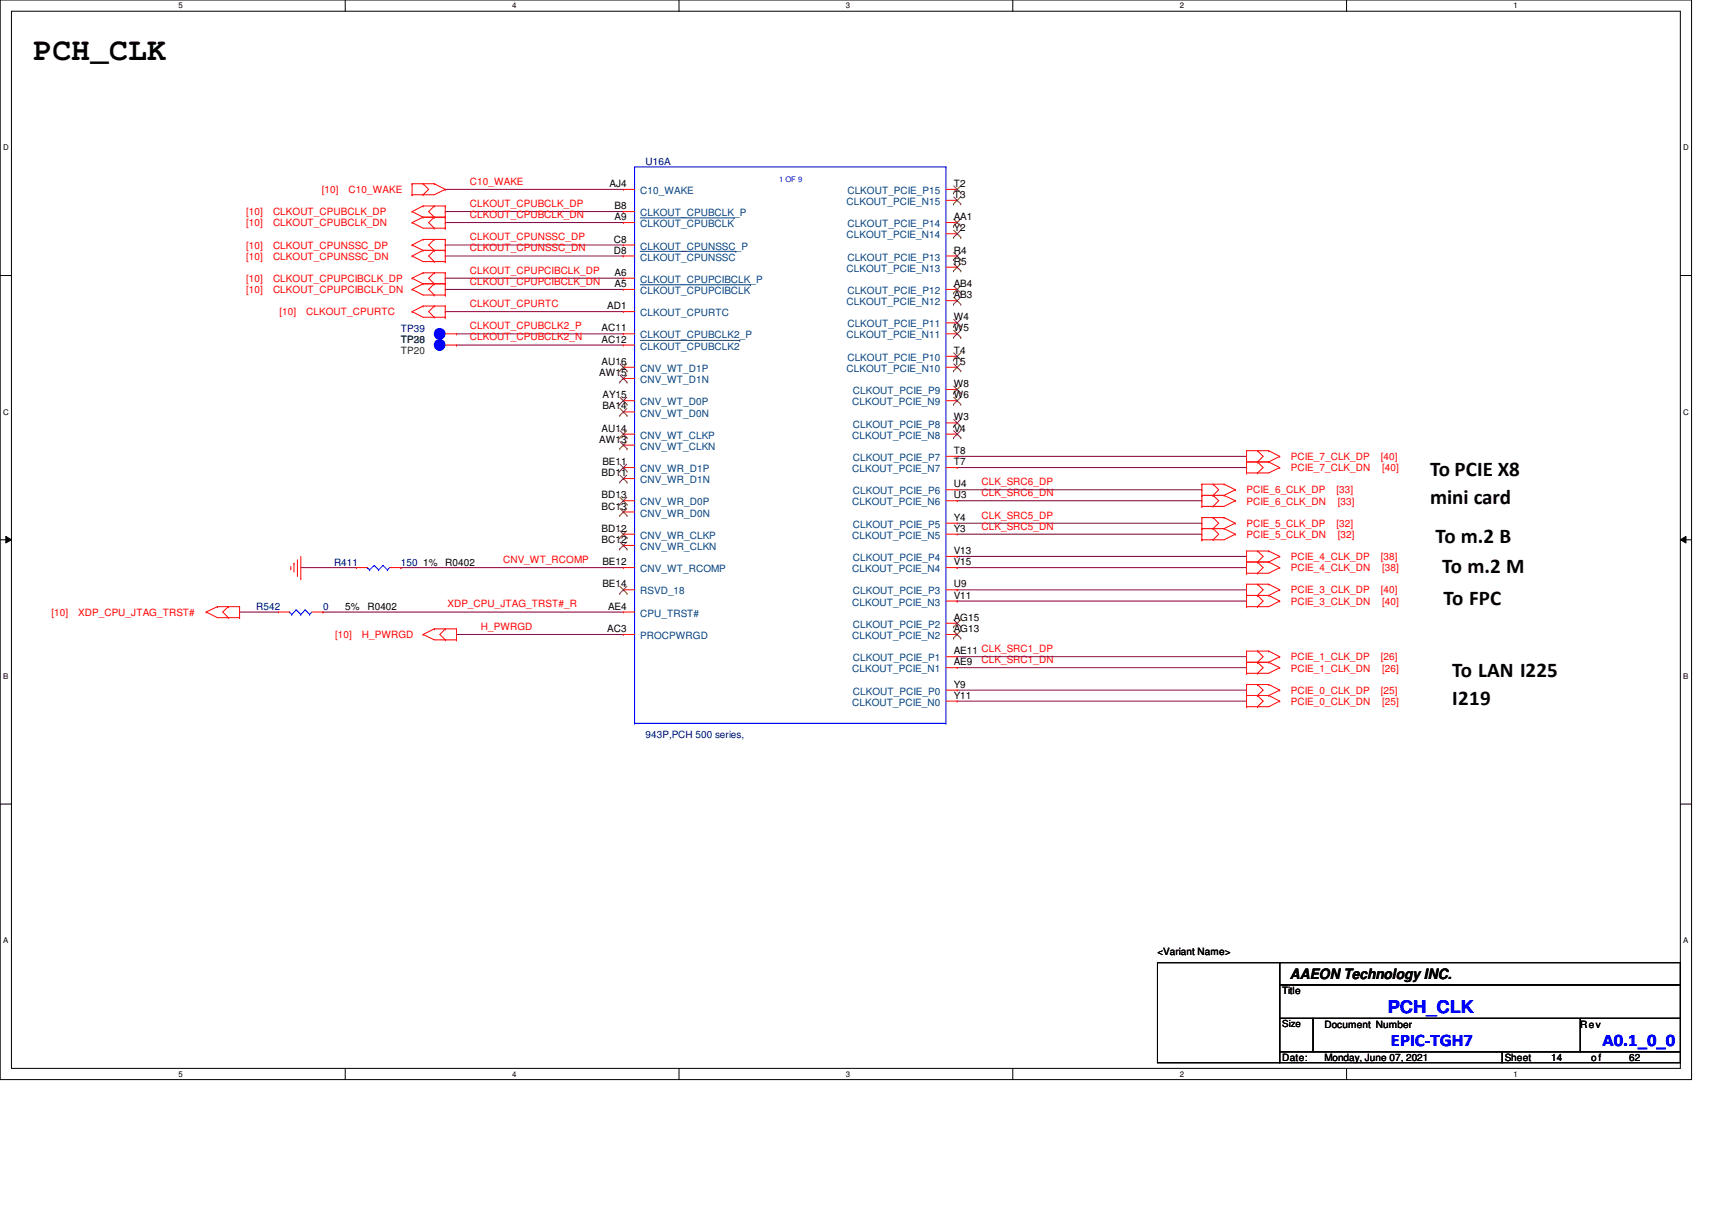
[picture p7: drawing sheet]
<svg xmlns="http://www.w3.org/2000/svg" width="297mm" height="210mm" viewBox="0 0 297 210" stroke-linecap="round" stroke-linejoin="round" font-family="sans-serif">
<path d="M0 0h293.5v187.3h-293.5zM2 1.9h289.5v183.4h-289.5z" fill="none" stroke="#000" stroke-width=".17"/>
<g fill="#fff">
<path d="M30.9 .2h.8v1.5h-.8z"/>
<path d="M30.9 185.5h.8v1.6h-.8z"/>
</g>
<path d="M59.9 0v1.9M59.9 185.3v2" fill="none" stroke="#000" stroke-width=".17"/>
<g fill="#fff">
<path d="M88.9 .2h.7v1.5h-.7z"/>
<path d="M88.9 185.5h.7v1.6h-.7z"/>
</g>
<path d="M117.8 0v1.9M117.8 185.3v2" fill="none" stroke="#000" stroke-width=".17"/>
<g fill="#fff">
<path d="M146.8 .2h.7v1.5h-.7z"/>
<path d="M146.8 185.5h.7v1.6h-.7z"/>
</g>
<path d="M175.7 0v1.9M175.7 185.3v2" fill="none" stroke="#000" stroke-width=".17"/>
<g fill="#fff">
<path d="M204.7 .2h.7v1.5h-.7z"/>
<path d="M204.7 185.5h.7v1.6h-.7z"/>
</g>
<path d="M233.6 0v1.9M233.6 185.3v2" fill="none" stroke="#000" stroke-width=".17"/>
<g fill="#fff">
<path d="M262.6 .2h.8v1.5h-.8z"/>
<path d="M262.6 185.5h.8v1.6h-.8z"/>
<path d="M.5 24.8h1v1.6h-1z"/>
<path d="M292.1 24.8h.9v1.6h-.9z"/>
<path d="M.5 70.7h1v1.5h-1z"/>
<path d="M292.1 70.7h.9v1.5h-.9z"/>
</g>
<path d="M0 47.8h2M291.5 47.8h2" fill="none" stroke="#000" stroke-width=".17"/>
<g fill="#fff">
<path d="M.5 116.5h.9v1.6h-.9z"/>
<path d="M292.1 116.5h.8v1.6h-.8z"/>
</g>
<path d="M0 93.6h2M1 93l1 .6-1 .6zM291.5 93.6l1-.6v1.2zM291.5 93.6h2" fill="none" stroke="#000" stroke-width=".17"/>
<path d="M1 93l1 .6-1 .6zM291.5 93.6l1-.6v1.2z" fill="#000"/>
<g fill="#fff">
<path d="M.5 162.4h.9v1.5h-.9z"/>
<path d="M292.1 162.4h.8v1.5h-.8z"/>
</g>
<path d="M0 139.5h2M291.5 139.5h2M200.8 167h21.2v17.4h-21.2zM222 167h69.5v3.9h-69.5zM222 170.9h69.5v5.8h-69.5zM222 176.7h5.8v5.8h-5.8zM227.8 176.7h46.4v5.8h-46.4zM274.2 176.7h17.3v5.8h-17.3zM222 182.5h38.6v1.9h-38.6zM260.6 182.5h30.9v1.9h-30.9z" fill="none" stroke="#000" stroke-width=".17"/>
<g fill="none" stroke="#800040" stroke-width=".17">
<path d="M77.3 36.7h.1M77.3 38.6h.1M77.3 32.9h.1M77.3 36.7h30.9M77.3 38.6h30.9M77.3 32.9h30.9M77.3 42.5h.1M77.3 44.4h.1M77.3 48.3h.1M77.3 50.2h.1M77.3 54.1h.1M77.3 42.5h30.9"/>
<path d="M77.3 44.4h30.9M77.3 48.3h30.9M77.3 50.2h30.9M77.3 54.1h30.9M79.2 57.9h.1M79.2 59.9h.1M79.2 57.9h29M79.2 59.9h29M166.1 79.2h50.2M216.3 79.2h.1M52.2 98.5h9.6M61.8 98.5h.1"/>
<path d="M69.6 98.5h.1M69.6 98.5h38.6M166.1 96.5h.1M166.1 98.5h.1M166.1 98.5h50.2M166.1 90.8h42.4M166.1 92.7h42.4M166.1 81.1h50.2M166.1 86.9h42.4M166.1 85h42.4M166.1 96.5h50.2M208.5 90.8h.1"/>
<path d="M208.5 92.7h.1M208.5 86.9h.1M208.5 85h.1M216.3 81.1h.1M41.6 106.2h.1M41.6 106.2h6.7M56 106.2h.1M56 106.2h52.2M79.2 110.1h.1M79.2 110.1h29M166.1 102.3h.1M166.1 104.3h.1"/>
<path d="M166.1 102.3h50.2M166.1 104.3h50.2M166.1 119.7h50.2M166.1 115.8h50.2M166.1 113.9h50.2M216.3 119.7h.1M216.3 115.8h.1M216.3 113.9h.1M166.1 121.6h50.2M216.3 121.6h.1"/>
</g>
<g fill="none" stroke="#f00" stroke-width=".17">
<path d="M71.5 36.7h.1M71.5 38.6h.1M71.5 33.8h.1M71.5 31.9h.1M71.5 36.7l1.9 1M71.5 38.6l1.9 1h3.9M71.5 31.9h3.8M71.5 31.9v1.9M73.4 35.7h.1M73.4 37.7h.1M73.4 33.8h.1M73.4 31.9h.1"/>
<path d="M73.4 37.7h3.9M73.4 35.7l-1.9 1M73.4 35.7h3.9M73.4 37.7l-1.9 .9M73.4 31.9l1 1-1 .9M75.3 37.7h.1M75.3 35.7h.1M75.3 39.6h.1M75.3 31.9h.1M75.3 35.7l-.9 1 .9 1M75.3 37.7l-.9 .9 .9 1M75.3 31.9l2 1"/>
<path d="M77.3 37.7h.1M77.3 35.7h.1M77.3 39.6h.1M77.3 32.9h.1M77.3 35.7v3.9M77.3 32.9l-2 .9h-3.8M71.5 42.5h.1M71.5 44.4h.1M71.5 48.3h.1M71.5 50.2h.1M71.5 54.1h.1M71.5 42.5l1.9 .9"/>
<path d="M71.5 44.4l1.9 1h3.9M71.5 48.3l1.9 .9M71.5 50.2l1.9 1h3.9M71.5 54.1l1.9 .9h3.9M73.4 41.5h.1M73.4 43.4h.1M73.4 47.3h.1M73.4 49.2h.1M73.4 53.1h.1M73.4 43.4h3.9M73.4 41.5l-1.9 1M73.4 41.5h3.9"/>
<path d="M73.4 43.4l-1.9 1M73.4 49.2h3.9M73.4 47.3l-1.9 1M73.4 47.3h3.9M73.4 49.2l-1.9 1M73.4 53.1l-1.9 1M73.4 53.1h3.9M75.3 43.4h.1M75.3 41.5h.1M75.3 45.4h.1M75.3 49.2h.1M75.3 47.3h.1"/>
<path d="M75.3 51.2h.1M75.3 55h.1M75.3 53.1h.1M75.3 41.5l-.9 1 .9 .9M75.3 43.4l-.9 1 .9 1M75.3 47.3l-.9 1 .9 .9M75.3 49.2l-.9 1 .9 1M75.3 53.1l-.9 1 .9 .9M77.3 43.4h.1M77.3 41.5h.1M77.3 45.4h.1M77.3 49.2h.1"/>
<path d="M77.3 47.3h.1M77.3 51.2h.1M77.3 55h.1M77.3 53.1h.1M77.3 41.5v3.9M77.3 47.3v3.9M77.3 53.1v1.9M216.3 78.2h.1M216.3 78.2v3.8M216.3 78.2h3.8M218.2 78.2h.1M218.2 78.2l1 1-1 .9"/>
<path d="M220.1 78.2h.1M220.1 78.2l1.9 1M222 79.2h.1M222 79.2l-1.9 .9M50.5 98.7h.1M50.5 98.3v.4M51 97.7h.1M51 97.7v1.5M51.6 99.8h.1M51.6 97.1v2.7M52.2 96.5v3.9M208.5 91.7h.1"/>
<path d="M208.5 89.8h.1M208.5 93.6h.1M208.5 85.9h.1M208.5 84h.1M208.5 87.8h.1M208.5 91.7h3.9M208.5 89.8h3.9M208.5 84v3.8M208.5 89.8v3.8M208.5 85.9h3.9M208.5 84h3.9M210.5 91.7h.1"/>
<path d="M210.5 89.8h.1M210.5 93.6h.1M210.5 85.9h.1M210.5 84h.1M210.5 87.8h.1M210.5 89.8l1 1-1 .9M210.5 91.7l1 1-1 .9M210.5 85.9l1 1-1 .9M210.5 84l1 1-1 .9M212.4 89.8h.1M212.4 91.7h.1M212.4 84h.1"/>
<path d="M212.4 85.9h.1M212.4 89.8l1.9 1M212.4 91.7l1.9 1M212.4 84l1.9 1M212.4 85.9l1.9 1M214.3 90.8h.1M214.3 92.7h.1M214.3 85h.1M214.3 86.9h.1M214.3 90.8l-1.9 .9M214.3 92.7l-1.9 .9h-3.9M214.3 85l-1.9 .9"/>
<path d="M214.3 86.9l-1.9 .9h-3.9M216.3 80.1h.1M216.3 82h.1M216.3 97.5h.1M216.3 95.6h.1M216.3 99.4h.1M216.3 95.6v3.8M216.3 80.1h3.8M216.3 97.5h3.8M216.3 95.6h3.8M218.2 80.1h.1M218.2 82h.1"/>
<path d="M218.2 97.5h.1M218.2 95.6h.1M218.2 99.4h.1M218.2 80.1l1 1-1 .9M218.2 95.6l1 .9-1 1M218.2 97.5l1 1-1 .9M220.1 80.1h.1M220.1 95.6h.1M220.1 97.5h.1M220.1 80.1l1.9 1M220.1 95.6l1.9 .9M220.1 97.5l1.9 1"/>
<path d="M222 81.1h.1M222 96.5h.1M222 98.5h.1M222 81.1l-1.9 .9h-3.8M222 96.5l-1.9 1M222 98.5l-1.9 .9h-3.8M35.8 106.2h.1M35.8 106.2l1.9 .9h3.9M37.7 105.2h.1M37.7 105.2h3.9M37.7 105.2l-1.9 1M39.6 107.1h.1"/>
<path d="M39.6 105.2h.1M39.6 105.2l-1 1 1 .9M41.6 107.1h.1M41.6 105.2h.1M41.6 105.2v1.9M52.2 100.4h.1M73.4 110.1h.1M73.4 110.1l1.9 .9h3.9M75.3 109.1h.1M75.3 109.1l-1.9 1M75.3 109.1h3.9M77.3 111h.1"/>
<path d="M77.3 109.1h.1M77.3 109.1l-1 1 1 .9M79.2 111h.1M79.2 109.1h.1M79.2 109.1v1.9M216.3 103.3h.1M216.3 101.3h.1M216.3 105.2h.1M216.3 118.7h.1M216.3 114.9h.1M216.3 112.9h.1M216.3 116.8h.1"/>
<path d="M216.3 103.3h3.8M216.3 101.3h3.8M216.3 101.3v3.9M216.3 112.9v3.9M216.3 118.7v3.9M216.3 118.7h3.8M216.3 114.9h3.8M216.3 112.9h3.8M218.2 103.3h.1M218.2 101.3h.1M218.2 105.2h.1M218.2 118.7h.1"/>
<path d="M218.2 114.9h.1M218.2 112.9h.1M218.2 116.8h.1M218.2 101.3l1 1-1 1M218.2 103.3l1 1-1 .9M218.2 118.7l1 1-1 .9M218.2 112.9l1 1-1 1M218.2 114.9l1 .9-1 1M220.1 101.3h.1M220.1 103.3h.1M220.1 118.7h.1M220.1 112.9h.1"/>
<path d="M220.1 114.9h.1M220.1 101.3l1.9 1M220.1 103.3l1.9 1M220.1 118.7l1.9 1M220.1 112.9l1.9 1M220.1 114.9l1.9 .9M222 102.3h.1M222 104.3h.1M222 119.7h.1M222 113.9h.1M222 115.8h.1M222 102.3l-1.9 1"/>
<path d="M222 104.3l-1.9 .9h-3.8M222 119.7l-1.9 .9M222 113.9l-1.9 1M222 115.8l-1.9 1h-3.8M216.3 120.6h.1M216.3 122.6h.1M216.3 120.6h3.8M218.2 120.6h.1M218.2 122.6h.1M218.2 120.6l1 1-1 1M220.1 120.6h.1M220.1 120.6l1.9 1"/>
<path d="M222 121.6h.1M222 121.6l-1.9 1h-3.8"/>
</g>
<circle cx="76.3" cy="59.8" r=".94" fill="#00f"/>
<g fill="none" stroke="#00f" stroke-width=".17">
<path d="M110.1 29h.1M110.1 29h54M110.1 29v96.5M164.1 29h.1M164.1 29v96.5M63.8 98.5h.1M63.8 98.5l.3 .3M64.1 98.8h.1M64.9 98.1h.1M64.9 98.1l-.8 .7M64.9 98.1l.8 .7M65.7 98.8h.1"/>
<path d="M66.5 98.1h.1M66.5 98.1l.7 .7M66.5 98.1l-.8 .7M67.2 98.8h.1M67.6 98.5l-.4 .3M50.2 106.2h.1M50.2 106.2l.4 .4M50.6 106.6h.1M51.4 105.8h.1M51.4 105.8l-.8 .8M51.4 105.8l.8 .8M52.2 106.6h.1"/>
<path d="M53 105.8h.1M53 105.8l.7 .8M53 105.8l-.8 .8M53.7 106.6h.1M54.1 106.2l-.4 .4M110.1 125.5h.1M110.1 125.5h54M164.1 125.5h.1"/>
<circle cx="76.3" cy="59.8" r=".94"/>
</g>
<g fill="none" stroke="#f00" stroke-width=".17">
<path d="M108.2 32.9h.1M108.2 38.6h.1M108.2 36.7h.1M108.2 32.9h1.9M108.2 38.6h1.9M108.2 36.7h1.9M164.1 32.9h2M164.1 38.6h2M164.1 34.8h2M166.1 34.8h.1M166.1 32.9h.1M166.1 38.6h.1"/>
<path d="M77.3 59.9h1.9M79.2 59.9h.1M108.2 54.1h.1M108.2 57.9h.1M108.2 48.3h.1M108.2 44.4h.1M108.2 59.9h.1M108.2 42.5h.1M108.2 50.2h.1M108.2 59.9h1.9M108.2 54.1h1.9M108.2 57.9h1.9"/>
<path d="M108.2 48.3h1.9M108.2 44.4h1.9M108.2 50.2h1.9M108.2 42.5h1.9M164.1 57.9h2M164.1 44.4h2M164.1 46.4h2M164.1 52.2h2M164.1 40.6h2M164.1 50.2h2M164.1 56h2M166.1 57.9h.1"/>
<path d="M166.1 46.4h.1M166.1 52.2h.1M166.1 40.6h.1M166.1 44.4h.1M166.1 50.2h.1M166.1 56h.1M108.2 63.7h.1M108.2 65.7h.1M108.2 69.5h.1M108.2 71.5h.1M108.2 75.3h.1M108.2 77.2h.1"/>
<path d="M108.2 63.7h1.9M108.2 65.7h1.9M108.2 69.5h1.9M108.2 71.5h1.9M108.2 75.3h1.9M108.2 77.2h1.9M164.1 63.7h2M164.1 69.5h2M164.1 75.3h2M164.1 79.2h2M164.1 73.4h2M164.1 67.6h2"/>
<path d="M164.1 61.8h2M166.1 79.2h.1M166.1 73.4h.1M166.1 67.6h.1M166.1 63.7h.1M166.1 75.3h.1M166.1 69.5h.1M166.1 61.8h.1M61.8 98.5h.1M61.8 98.5h2M67.6 98.5h2M69.6 98.5h.1"/>
<path d="M108.2 81.1h.1M108.2 83h.1M108.2 86.9h.1M108.2 88.8h.1M108.2 92.7h.1M108.2 94.6h.1M108.2 98.5h.1M108.2 81.1h1.9M108.2 83h1.9M108.2 86.9h1.9M108.2 88.8h1.9M108.2 92.7h1.9"/>
<path d="M108.2 94.6h1.9M108.2 98.5h1.9M164.1 81.1h2M164.1 86.9h2M164.1 92.7h2M164.1 98.5h2M164.1 96.5h2M164.1 90.8h2M164.1 85h2M166.1 96.5h.1M166.1 90.8h.1M166.1 85h.1"/>
<path d="M166.1 98.5h.1M166.1 92.7h.1M166.1 86.9h.1M166.1 81.1h.1M48.3 106.2h.1M48.3 106.2h1.9M54.1 106.2h1.9M56 106.2h.1M108.2 110.1h.1M108.2 106.2h.1M108.2 102.3h.1M108.2 110.1h1.9"/>
<path d="M108.2 102.3h1.9M108.2 106.2h1.9M164.1 110.1h2M164.1 119.7h2M164.1 113.9h2M164.1 108.1h2M164.1 102.3h2M164.1 115.8h2M164.1 104.3h2M166.1 119.7h.1M166.1 113.9h.1M166.1 108.1h.1"/>
<path d="M166.1 102.3h.1M166.1 115.8h.1M166.1 110.1h.1M166.1 104.3h.1M164.1 121.6h2M166.1 121.6h.1"/>
</g>
<g fill="none" stroke="#804000" stroke-width=".17">
<path d="M165.4 35.4h.1M165.4 33.5h.1M165.4 39.2h.1M165.5 34.2l1.2 1.2M165.5 40l1.2 1.2M165.5 32.3l1.2 1.2M165.5 38l1.2 1.2M166.7 34.2l-1.3 1.2M166.7 40l-1.3 1.2M166.7 32.3l-1.3 1.2M166.7 38l-1.3 1.2M166.7 35.4h.1"/>
<path d="M166.7 33.5h.1M166.7 39.2h.1M165.4 58.5h.1M165.4 47h.1M165.4 52.8h.1M165.4 41.2h.1M165.4 45h.1M165.4 50.8h.1M165.4 56.6h.1M165.5 57.3l1.2 1.2M165.5 45.8l1.2 1.2M165.5 51.6l1.2 1.2"/>
<path d="M165.5 43.8l1.2 1.2M165.5 49.6l1.2 1.2M165.5 55.4l1.2 1.2M166.7 57.3l-1.3 1.2M166.7 45.8l-1.3 1.2M166.7 51.6l-1.3 1.2M166.7 43.8l-1.3 1.2M166.7 49.6l-1.3 1.2M166.7 55.4l-1.3 1.2M166.7 58.5h.1M166.7 47h.1M166.7 52.8h.1"/>
<path d="M166.7 41.2h.1M166.7 45h.1M166.7 50.8h.1M166.7 56.6h.1M107.5 64.3h.1M107.5 66.3h.1M107.5 70.1h.1M107.5 72.1h.1M107.5 75.9h.1M107.5 77.9h.1M107.6 63.1l1.2 1.2M107.6 65.1l1.2 1.2"/>
<path d="M107.6 68.9l1.2 1.2M107.6 70.9l1.2 1.2M107.6 74.7l1.2 1.2M107.6 76.6l1.2 1.3M108.8 63.1l-1.3 1.2M108.8 65.1l-1.3 1.2M108.8 68.9l-1.3 1.2M108.8 70.9l-1.3 1.2M108.8 74.7l-1.3 1.2M108.8 76.6l-1.3 1.3M108.8 64.3h.1M108.8 66.3h.1"/>
<path d="M108.8 70.1h.1M108.8 72.1h.1M108.8 75.9h.1M108.8 77.9h.1M165.4 74h.1M165.4 68.2h.1M165.4 64.3h.1M165.4 75.9h.1M165.4 70.1h.1M165.4 62.4h.1M165.5 72.8l1.2 1.2M165.5 67l1.2 1.2"/>
<path d="M165.5 63.1l1.2 1.2M165.5 74.7l1.2 1.2M165.5 68.9l1.2 1.2M165.5 61.2l1.2 1.2M166.7 72.8l-1.3 1.2M166.7 67l-1.3 1.2M166.7 63.1l-1.3 1.2M166.7 74.7l-1.3 1.2M166.7 68.9l-1.3 1.2M166.7 61.2l-1.3 1.2M166.7 74h.1M166.7 68.2h.1"/>
<path d="M166.7 64.3h.1M166.7 75.9h.1M166.7 70.1h.1M166.7 62.4h.1M107.5 81.7h.1M107.5 83.7h.1M107.5 87.5h.1M107.5 89.5h.1M107.5 93.3h.1M107.5 95.2h.1M107.6 80.5l1.2 1.2M107.6 82.4l1.2 1.3"/>
<path d="M107.6 86.3l1.2 1.2M107.6 88.2l1.2 1.3M107.6 92.1l1.2 1.2M107.6 94l1.2 1.2M108.8 80.5l-1.3 1.2M108.8 82.4l-1.3 1.3M108.8 86.3l-1.3 1.2M108.8 88.2l-1.3 1.3M108.8 92.1l-1.3 1.2M108.8 94l-1.3 1.2M108.8 81.7h.1M108.8 83.7h.1"/>
<path d="M108.8 87.5h.1M108.8 89.5h.1M108.8 93.3h.1M108.8 95.2h.1M107.5 103h.1M107.6 101.7l1.2 1.3M108.8 101.7l-1.3 1.3M108.8 103h.1M165.4 108.8h.1M165.4 110.7h.1M165.5 107.5l1.2 1.3M165.5 109.5l1.2 1.2"/>
<path d="M166.7 107.5l-1.3 1.3M166.7 109.5l-1.3 1.2M166.7 108.8h.1M166.7 110.7h.1"/>
</g>
<path d="M111.1 37.8h16.3M127.4 37.8h.1M111.1 43.6h16.6M111.1 59.1h17.3M111.1 49.4h19.1M127.7 43.6h.1M128.4 59.1h.1M130.2 49.4h.1" fill="none" stroke="#004080" stroke-width=".17"/>
<circle cx="76.3" cy="57.9" r=".94" fill="#00f"/>
<circle cx="76.3" cy="57.9" r=".94" fill="none" stroke="#00f" stroke-width=".17"/>
<path d="M77.3 57.9h1.9M79.2 57.9h.1" fill="none" stroke="#f00" stroke-width=".17"/>
<text font-size="5.5" x="5.8" y="10.4">PCH_CLK</text>
<g font-size="3.6">
<text x="248.1" y="82.6">To PCIE X8</text>
<text x="248.1" y="87.5">mini card</text>
<text x="249.1" y="94.2">To m.2 B</text>
<text x="250.2" y="99.4">To m.2 M</text>
<text x="250.4" y="105">To FPC</text>
<text x="252" y="117.4">To LAN I225</text>
<text x="252" y="122.2">I219</text>
</g>
<g font-size="3" fill="#00f">
<text x="240.8" y="175.8">PCH_CLK</text>
<text x="241.3" y="181.5">EPIC-TGH7</text>
<text x="278" y="181.5">A0.1_0_0</text>
</g>
<text font-size="2.5" x="223.8" y="169.8">AAEON Technology INC.</text>
<g font-size="1.7" fill="#000080">
<text x="112" y="28.7">U16A</text>
<text x="69.6" y="59.5">TP38</text>
<text x="69.6" y="57.6">TP39</text>
<text x="58" y="98.1">R411</text>
<text x="69.6" y="98.1">150</text>
<text x="44.4" y="105.9">R542</text>
<text x="56" y="105.9">0</text>
<text x="112" y="128.1">943P,PCH 500 series,</text>
</g>
<g font-size="1.7" fill="#f00">
<text x="55.8" y="33.5">[10]</text>
<text x="60.5" y="33.5">C10_WAKE</text>
<text x="81.5" y="35.9">CLKOUT_CPUBCLK_DP</text>
<text x="81.5" y="32">C10_WAKE</text>
<text x="42.7" y="37.3">[10]</text>
<text x="42.7" y="39.3">[10]</text>
<text x="47.4" y="37.3">CLKOUT_CPUBCLK_DP</text>
<text x="47.4" y="39.3">CLKOUT_CPUBCLK_DN</text>
<text x="81.5" y="37.8">CLKOUT_CPUBCLK_DN</text>
<text x="81.5" y="41.7">CLKOUT_CPUNSSC_DP</text>
<text x="42.7" y="43.1">[10]</text>
<text x="42.7" y="45">[10]</text>
<text x="47.4" y="43.1">CLKOUT_CPUNSSC_DP</text>
<text x="47.4" y="45">CLKOUT_CPUNSSC_DN</text>
<text x="81.5" y="43.6">CLKOUT_CPUNSSC_DN</text>
<text x="81.5" y="47.5">CLKOUT_CPUPCIBCLK_DP</text>
<text x="42.7" y="48.9">[10]</text>
<text x="42.7" y="50.8">[10]</text>
<text x="47.4" y="48.9">CLKOUT_CPUPCIBCLK_DP</text>
<text x="47.4" y="50.8">CLKOUT_CPUPCIBCLK_DN</text>
<text x="81.5" y="49.4">CLKOUT_CPUPCIBCLK_DN</text>
<text x="81.5" y="53.3">CLKOUT_CPURTC</text>
<text x="48.5" y="54.7">[10]</text>
<text x="53.1" y="54.7">CLKOUT_CPURTC</text>
<text x="81.5" y="57.1">CLKOUT_CPUBCLK2_P</text>
<text x="81.5" y="59.1">CLKOUT_CPUBCLK2_N</text>
<text x="224" y="79.8">PCIE_7_CLK_DP</text>
<text x="224" y="81.7">PCIE_7_CLK_DN</text>
<text x="239.6" y="79.8">[40]</text>
<text x="239.8" y="81.7">[40]</text>
<text x="170.3" y="90">CLK_SRC5_DP</text>
<text x="170.3" y="86.1">CLK_SRC6_DN</text>
<text x="170.3" y="84.2">CLK_SRC6_DP</text>
<text x="216.3" y="85.6">PCIE_6_CLK_DP</text>
<text x="216.3" y="87.5">PCIE_6_CLK_DN</text>
<text x="231.9" y="85.6">[33]</text>
<text x="232.1" y="87.5">[33]</text>
<text x="170.3" y="91.9">CLK_SRC5_DN</text>
<text x="216.3" y="91.4">PCIE_5_CLK_DP</text>
<text x="216.3" y="93.3">PCIE_5_CLK_DN</text>
<text x="231.9" y="91.4">[32]</text>
<text x="232.1" y="93.3">[32]</text>
<text x="87.3" y="97.7">CNV_WT_RCOMP</text>
<text x="224" y="97.2">PCIE_4_CLK_DP</text>
<text x="224" y="99.1">PCIE_4_CLK_DN</text>
<text x="239.6" y="97.2">[38]</text>
<text x="239.8" y="99.1">[38]</text>
<text x="8.9" y="106.8">[10]</text>
<text x="13.6" y="106.8">XDP_CPU_JTAG_TRST#</text>
<text x="77.6" y="105.4">XDP_CPU_JTAG_TRST#_R</text>
<text x="224" y="103">PCIE_3_CLK_DP</text>
<text x="224" y="104.9">PCIE_3_CLK_DN</text>
<text x="239.6" y="103">[40]</text>
<text x="239.8" y="104.9">[40]</text>
<text x="58.2" y="110.7">[10]</text>
<text x="62.8" y="110.7">H_PWRGD</text>
<text x="83.4" y="109.3">H_PWRGD</text>
<text x="170.3" y="115">CLK_SRC1_DN</text>
<text x="224" y="114.6">PCIE_1_CLK_DP</text>
<text x="224" y="116.5">PCIE_1_CLK_DN</text>
<text x="239.6" y="114.6">[26]</text>
<text x="239.8" y="116.5">[26]</text>
<text x="224" y="120.4">PCIE_0_CLK_DP</text>
<text x="224" y="122.3">PCIE_0_CLK_DN</text>
<text x="239.6" y="120.4">[25]</text>
<text x="239.8" y="122.3">[25]</text>
</g>
<g font-size="1.7">
<text x="105.7" y="32.4">AJ4</text>
<text x="165.5" y="34.3">T3</text>
<text x="165.5" y="32.4">T2</text>
<text x="106.6" y="38.2">A9</text>
<text x="106.6" y="36.3">B8</text>
<text x="165.5" y="40.1">Y2</text>
<text x="165.5" y="38.2">AA1</text>
<text x="106.5" y="44">D8</text>
<text x="106.5" y="42.1">C8</text>
<text x="106.6" y="47.8">A6</text>
<text x="165.5" y="45.9">R5</text>
<text x="165.5" y="44">R4</text>
<text x="105.4" y="53.6">AD1</text>
<text x="106.6" y="49.8">A5</text>
<text x="165.5" y="51.7">AB3</text>
<text x="165.5" y="49.8">AB4</text>
<text x="104.4" y="57.5">AC11</text>
<text x="104.4" y="59.4">AC12</text>
<text x="165.5" y="57.5">W5</text>
<text x="165.5" y="55.6">W4</text>
<text x="104" y="65.2">AW15</text>
<text x="104.4" y="63.3">AU16</text>
<text x="165.5" y="63.3">T5</text>
<text x="165.5" y="61.4">T4</text>
<text x="104.5" y="71">BA14</text>
<text x="104.6" y="69.1">AY15</text>
<text x="165.5" y="67.1">W8</text>
<text x="165.5" y="69.1">W6</text>
<text x="104" y="76.8">AW13</text>
<text x="104.4" y="74.9">AU14</text>
<text x="165.5" y="72.9">W3</text>
<text x="165.5" y="74.9">V4</text>
<text x="104.4" y="82.6">BD11</text>
<text x="104.5" y="80.7">BE11</text>
<text x="165.5" y="78.7">T8</text>
<text x="165.5" y="80.7">T7</text>
<text x="104.4" y="86.4">BD13</text>
<text x="104.4" y="88.4">BC13</text>
<text x="165.5" y="84.5">U4</text>
<text x="165.5" y="86.4">U3</text>
<text x="104.4" y="92.2">BD12</text>
<text x="104.4" y="94.2">BC12</text>
<text x="165.5" y="90.3">Y4</text>
<text x="165.5" y="92.2">Y3</text>
<text x="73.4" y="98.1">1%</text>
<text x="77.3" y="98.1">R0402</text>
<text x="104.5" y="98">BE12</text>
<text x="104.5" y="101.9">BE14</text>
<text x="165.5" y="101.9">U9</text>
<text x="165.5" y="96.1">V13</text>
<text x="165.5" y="98">V15</text>
<text x="59.9" y="105.9">5%</text>
<text x="63.8" y="105.9">R0402</text>
<text x="105.5" y="105.7">AE4</text>
<text x="165.5" y="107.7">AG15</text>
<text x="165.5" y="103.8">V11</text>
<text x="105.4" y="109.6">AC3</text>
<text x="165.5" y="113.5">AE11 CLK_SRC1_DP</text>
<text x="165.5" y="109.6">AG13</text>
<text x="165.5" y="119.3">Y9</text>
<text x="165.5" y="115.4">AE9</text>
<text x="165.5" y="121.2">Y11</text>
<text x="200.8" y="165.7">&lt;Variant Name&gt;</text>
<text x="222.5" y="172.5">Title</text>
<text x="222.5" y="178.2">Size</text>
<text x="229.8" y="178.3">Document Number</text>
<text x="274.2" y="178.3">Rev</text>
<text x="222.5" y="184.1">Date:</text>
<text x="229.8" y="184.1">Monday, June 07, 2021</text>
<text x="261.1" y="184.1">Sheet</text>
<text x="269.2" y="184.1">14</text>
<text x="276.1" y="184.1">of</text>
<text x="282.7" y="184.1">62</text>
</g>
<g font-size="1.7" fill="#004080">
<text x="111.1" y="33.7">C10_WAKE</text>
<text x="146.9" y="35.6">CLKOUT_PCIE_N15</text>
<text x="147" y="33.7">CLKOUT_PCIE_P15</text>
<text x="111.1" y="39.4">CLKOUT_CPUBCLK</text>
<text x="111.1" y="37.5">CLKOUT_CPUBCLK_P</text>
<text x="146.9" y="41.4">CLKOUT_PCIE_N14</text>
<text x="147" y="39.4">CLKOUT_PCIE_P14</text>
<text x="111.1" y="45.2">CLKOUT_CPUNSSC</text>
<text x="111.1" y="43.3">CLKOUT_CPUNSSC_P</text>
<text x="146.9" y="47.2">CLKOUT_PCIE_N13</text>
<text x="147" y="45.2">CLKOUT_PCIE_P13</text>
<text x="111.1" y="49.1">CLKOUT_CPUPCIBCLK_P</text>
<text x="111.1" y="51">CLKOUT_CPUPCIBCLK</text>
<text x="146.9" y="53">CLKOUT_PCIE_N12</text>
<text x="147" y="51">CLKOUT_PCIE_P12</text>
<text x="111.1" y="54.9">CLKOUT_CPURTC</text>
<text x="111.1" y="58.7">CLKOUT_CPUBCLK2_P</text>
<text x="146.9" y="58.7">CLKOUT_PCIE_N11</text>
<text x="147" y="56.8">CLKOUT_PCIE_P11</text>
<text x="111.1" y="64.5">CNV_WT_D1P</text>
<text x="111.1" y="60.7">CLKOUT_CPUBCLK2</text>
<text x="146.9" y="64.5">CLKOUT_PCIE_N10</text>
<text x="147" y="62.6">CLKOUT_PCIE_P10</text>
<text x="111.1" y="66.5">CNV_WT_D1N</text>
<text x="111.1" y="70.3">CNV_WT_D0P</text>
<text x="147.9" y="70.3">CLKOUT_PCIE_N9</text>
<text x="148" y="68.4">CLKOUT_PCIE_P9</text>
<text x="111.1" y="72.3">CNV_WT_D0N</text>
<text x="111.1" y="76.1">CNV_WT_CLKP</text>
<text x="147.9" y="76.1">CLKOUT_PCIE_N8</text>
<text x="148" y="74.2">CLKOUT_PCIE_P8</text>
<text x="111.1" y="78">CNV_WT_CLKN</text>
<text x="111.1" y="81.9">CNV_WR_D1P</text>
<text x="111.1" y="83.8">CNV_WR_D1N</text>
<text x="147.9" y="81.9">CLKOUT_PCIE_N7</text>
<text x="148" y="80">CLKOUT_PCIE_P7</text>
<text x="111.1" y="87.7">CNV_WR_D0P</text>
<text x="111.1" y="89.6">CNV_WR_D0N</text>
<text x="147.9" y="87.7">CLKOUT_PCIE_N6</text>
<text x="148" y="85.8">CLKOUT_PCIE_P6</text>
<text x="111.1" y="93.5">CNV_WR_CLKP</text>
<text x="111.1" y="95.4">CNV_WR_CLKN</text>
<text x="147.9" y="93.5">CLKOUT_PCIE_N5</text>
<text x="148" y="91.6">CLKOUT_PCIE_P5</text>
<text x="111.1" y="99.3">CNV_WT_RCOMP</text>
<text x="147.9" y="99.3">CLKOUT_PCIE_N4</text>
<text x="148" y="97.3">CLKOUT_PCIE_P4</text>
<text x="111.1" y="107">CPU_TRST#</text>
<text x="111.1" y="103.1">RSVD_18</text>
<text x="147.9" y="105.1">CLKOUT_PCIE_N3</text>
<text x="148" y="103.1">CLKOUT_PCIE_P3</text>
<text x="111.1" y="110.9">PROCPWRGD</text>
<text x="147.9" y="110.9">CLKOUT_PCIE_N2</text>
<text x="148" y="108.9">CLKOUT_PCIE_P2</text>
<text x="147.9" y="116.6">CLKOUT_PCIE_N1</text>
<text x="148" y="114.7">CLKOUT_PCIE_P1</text>
<text x="147.9" y="122.4">CLKOUT_PCIE_N0</text>
<text x="148" y="120.5">CLKOUT_PCIE_P0</text>
</g>
<g font-size="1.7" fill="#008000">
<text x="69.6" y="59.5">TP20</text>
<text x="69.6" y="61.5">TP20</text>
</g>
<g font-size="1.4">
<text x="30.9" y="1.4">5</text>
<text x="88.9" y="1.4">4</text>
<text x="146.8" y="1.4">3</text>
<text x="204.7" y="1.4">2</text>
<text x="262.6" y="1.4">1</text>
<text x=".5" y="26.1">D</text>
<text x="292.1" y="26.1">D</text>
<text x=".5" y="71.9">C</text>
<text x="292.1" y="71.9">C</text>
<text x=".5" y="117.8">B</text>
<text x="292.1" y="117.8">B</text>
<text x=".5" y="163.6">A</text>
<text x="292.1" y="163.6">A</text>
<text x="30.9" y="186.8">5</text>
<text x="88.9" y="186.8">4</text>
<text x="146.8" y="186.8">3</text>
<text x="204.7" y="186.8">2</text>
<text x="262.6" y="186.8">1</text>
</g>
<text font-size="1.3" fill="#00f" x="135.2" y="31.5">1 OF 9</text>
</svg>
